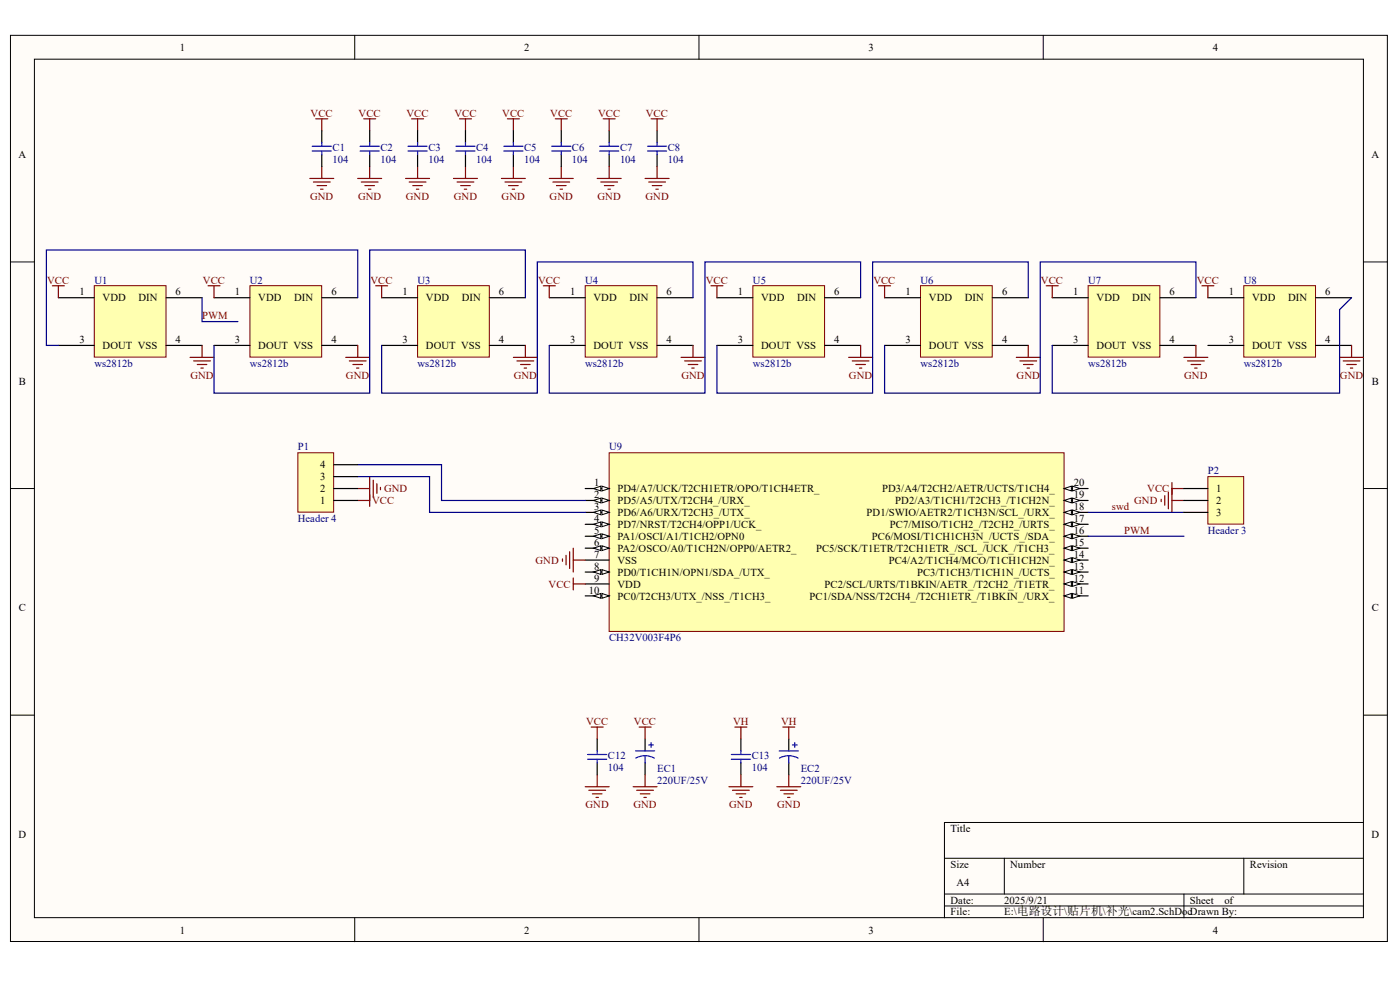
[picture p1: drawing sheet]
<svg xmlns="http://www.w3.org/2000/svg" width="288mm" height="202mm" viewBox="0 0 288 202" stroke-linecap="round" stroke-linejoin="round" font-family="sans-serif">
<g fill="#fffcf8" stroke="#000" stroke-width=".21">
<path d="M2.2 7.3h283.1v186.1h-283.1z"/>
<path d="M7.1 12.2h273.2v176.3h-273.2z"/>
</g>
<g fill="none" stroke="#000" stroke-width=".21">
<path d="M72.9 7.3v4.9M143.7 7.3v4.9M214.5 7.3v4.9M2.2 53.8h4.9M280.4 53.8h4.9M2.2 100.4h4.9M280.4 100.4h4.9M2.2 146.9h4.9M280.4 146.9h4.9M194.2 176.3h86.2M206.5 176.3v7.4M255.7 176.3v7.4"/>
<path d="M280.4 169h-86.2v19.6M72.9 188.6v4.9M143.7 188.6v4.9M194.2 183.7h86.2M194.2 186.1h86.2M214.5 188.6v4.9M243.4 183.7v4.9"/>
</g>
<path d="M125.3 93h93.5v36.7h-93.5z" fill="#ffffb0" stroke="#800000" stroke-width=".21"/>
<path d="M218.8 102.8h4.9" fill="none" stroke="#000" stroke-width=".25"/>
<g fill="#fffcf8" stroke="#000" stroke-width=".21">
<path d="M218.8 102.8l1.5-.5v1z"/>
<path d="M220.5 102.3l1.5 .5-1.5 .5z"/>
</g>
<path d="M218.8 100.4h4.9" fill="none" stroke="#000" stroke-width=".25"/>
<g fill="#fffcf8" stroke="#000" stroke-width=".21">
<path d="M218.8 100.4l1.5-.5v1z"/>
<path d="M220.5 99.9l1.5 .5-1.5 .5z"/>
</g>
<path d="M120.3 100.4h5" fill="none" stroke="#000" stroke-width=".25"/>
<g fill="#fffcf8" stroke="#000" stroke-width=".21">
<path d="M123.8 99.9l1.5 .5-1.5 .5z"/>
<path d="M122.1 100.4l1.4-.5v1z"/>
</g>
<path d="M218.8 105.3h4.9" fill="none" stroke="#000" stroke-width=".25"/>
<g fill="#fffcf8" stroke="#000" stroke-width=".21">
<path d="M218.8 105.3l1.5-.5v1z"/>
<path d="M220.5 104.8l1.5 .5-1.5 .5z"/>
</g>
<path d="M218.8 115.1h4.9" fill="none" stroke="#000" stroke-width=".25"/>
<g fill="#fffcf8" stroke="#000" stroke-width=".21">
<path d="M218.8 115.1l1.5-.5v1z"/>
<path d="M220.5 114.6l1.5 .5-1.5 .5z"/>
</g>
<path d="M120.3 102.8h5" fill="none" stroke="#000" stroke-width=".25"/>
<g fill="#fffcf8" stroke="#000" stroke-width=".21">
<path d="M123.8 102.3l1.5 .5-1.5 .5z"/>
<path d="M122.1 102.8l1.4-.5v1z"/>
</g>
<path d="M120.3 105.3h5" fill="none" stroke="#000" stroke-width=".25"/>
<g fill="#fffcf8" stroke="#000" stroke-width=".21">
<path d="M123.8 104.8l1.5 .5-1.5 .5z"/>
<path d="M122.1 105.3l1.4-.5v1z"/>
</g>
<path d="M120.3 107.7h5" fill="none" stroke="#000" stroke-width=".25"/>
<g fill="#fffcf8" stroke="#000" stroke-width=".21">
<path d="M123.8 107.2l1.5 .5-1.5 .5z"/>
<path d="M122.1 107.7l1.4-.5v1z"/>
</g>
<path d="M120.3 110.2h5" fill="none" stroke="#000" stroke-width=".25"/>
<g fill="#fffcf8" stroke="#000" stroke-width=".21">
<path d="M123.8 109.7l1.5 .5-1.5 .5z"/>
<path d="M122.1 110.2l1.4-.5v1z"/>
</g>
<path d="M120.3 112.6h5" fill="none" stroke="#000" stroke-width=".25"/>
<g fill="#fffcf8" stroke="#000" stroke-width=".21">
<path d="M123.8 112.1l1.5 .5-1.5 .5z"/>
<path d="M122.1 112.6l1.4-.5v1z"/>
</g>
<path d="M120.3 115.1h5M120.3 117.5h5" fill="none" stroke="#000" stroke-width=".25"/>
<g fill="#fffcf8" stroke="#000" stroke-width=".21">
<path d="M123.8 117l1.5 .5-1.5 .5z"/>
<path d="M122.1 117.5l1.4-.5v1z"/>
</g>
<path d="M120.3 120h5M120.3 122.4h5" fill="none" stroke="#000" stroke-width=".25"/>
<g fill="#fffcf8" stroke="#000" stroke-width=".21">
<path d="M123.8 121.9l1.5 .5-1.5 .5z"/>
<path d="M122.1 122.4l1.4-.5v1z"/>
</g>
<path d="M218.8 122.4h4.9" fill="none" stroke="#000" stroke-width=".25"/>
<g fill="#fffcf8" stroke="#000" stroke-width=".21">
<path d="M218.8 122.4l1.5-.5v1z"/>
<path d="M220.5 121.9l1.5 .5-1.5 .5z"/>
</g>
<path d="M218.8 120h4.9" fill="none" stroke="#000" stroke-width=".25"/>
<g fill="#fffcf8" stroke="#000" stroke-width=".21">
<path d="M218.8 120l1.5-.5v1z"/>
<path d="M220.5 119.5l1.5 .5-1.5 .5z"/>
</g>
<path d="M218.8 117.5h4.9" fill="none" stroke="#000" stroke-width=".25"/>
<g fill="#fffcf8" stroke="#000" stroke-width=".21">
<path d="M218.8 117.5l1.5-.5v1z"/>
<path d="M220.5 117l1.5 .5-1.5 .5z"/>
</g>
<path d="M218.8 112.6h4.9" fill="none" stroke="#000" stroke-width=".25"/>
<g fill="#fffcf8" stroke="#000" stroke-width=".21">
<path d="M218.8 112.6l1.5-.5v1z"/>
<path d="M220.5 112.1l1.5 .5-1.5 .5z"/>
</g>
<path d="M218.8 110.2h4.9" fill="none" stroke="#000" stroke-width=".25"/>
<g fill="#fffcf8" stroke="#000" stroke-width=".21">
<path d="M218.8 110.2l1.5-.5v1z"/>
<path d="M220.5 109.7l1.5 .5-1.5 .5z"/>
</g>
<path d="M218.8 107.7h4.9" fill="none" stroke="#000" stroke-width=".25"/>
<g fill="#fffcf8" stroke="#000" stroke-width=".21">
<path d="M218.8 107.7l1.5-.5v1z"/>
<path d="M220.5 107.2l1.5 .5-1.5 .5z"/>
</g>
<g fill="none" stroke="#800000" stroke-width=".25">
<path d="M63.7 36.7h4.9M64.4 37.4h3.5M64.9 24.4h2.5M65.2 38.1h2M65.9 38.9h.5M66.2 24.4v2.5M66.2 34.2v2.5M73.6 36.7h4.9M74.3 37.4h3.4M74.8 24.4h2.4M75 38.1h2M75.8 38.9h.5"/>
<path d="M76 24.4v2.5M76 34.2v2.5M83.4 36.7h4.9M84.1 37.4h3.5M84.6 24.4h2.5M84.9 38.1h1.9M85.6 38.9h.5M85.9 24.4v2.5M85.9 34.2v2.5M93.2 36.7h5M94 37.4h3.4M94.5 24.4h2.4"/>
<path d="M94.7 38.1h2M95.5 38.9h.5M95.7 24.4v2.5M95.7 34.2v2.5M103.1 36.7h4.9M103.8 37.4h3.5M104.3 24.4h2.5M104.6 38.1h1.9M105.3 38.9h.5M105.6 24.4v2.5M105.6 34.2v2.5M112.9 36.7h5"/>
<path d="M113.7 37.4h3.4M114.2 24.4h2.4M114.4 38.1h2M115.2 38.9h.5M115.4 24.4v2.5M115.4 34.2v2.5M122.8 36.7h4.9M123.5 37.4h3.5M124 24.4h2.5M124.3 38.1h1.9M125 38.9h.5M125.3 24.4v2.5"/>
<path d="M125.3 34.2v2.5M132.6 36.7h5M133.4 37.4h3.4M133.9 24.4h2.4M134.1 38.1h2M134.9 38.9h.5M135.1 24.4v2.5M135.1 34.2v2.5M76 97.9v4.9M76.8 98.6v3.5M77.5 99.4v1.9M241 99.1v6.2"/>
<path d="M73.6 100.4h2.4M78.2 100.1v.5M115.7 114.8v.5M116.4 114.1v1.9M117.1 113.3v3.5M117.9 112.6v4.9M117.9 118.7v2.5M117.9 120h2.4M117.9 115.1h2.4M238.8 102.6v.5M239.5 101.8v2M240.2 101.1v3.4"/>
<path d="M241 102.8h2.4M241 100.4h2.4M121.6 149.4h2.4M122.8 149.4v2.4"/>
</g>
<path d="M73.6 95.5h17.2v7.3h29.5M73.6 97.9h14.7v7.4h32M223.7 110.2h19.7M223.7 105.3h19.7" fill="none" stroke="#000080" stroke-width=".25"/>
<g fill="none" stroke="#000" stroke-width=".25">
<path d="M66.2 26.9v2.4M66.2 31.8v2.4M76 26.9v2.4M76 31.8v2.4M85.9 26.9v2.4M85.9 31.8v2.4M95.7 26.9v2.4M95.7 31.8v2.4M105.6 26.9v2.4M105.6 31.8v2.4M115.4 26.9v2.4M115.4 31.8v2.4"/>
<path d="M125.3 26.9v2.4M125.3 31.8v2.4M135.1 26.9v2.4M135.1 31.8v2.4"/>
</g>
<g fill="none" stroke="#00f" stroke-width=".25">
<path d="M64.2 31h3.9M64.2 30h3.9M66.2 29.3v.7M66.2 31v.8M74 31h4M74 30h4M76 29.3v.7M76 31v.8M83.9 31h3.9M83.9 30h3.9M85.9 29.3v.7M85.9 31v.8"/>
<path d="M93.7 31h4M93.7 30h4M95.7 29.3v.7M95.7 31v.8M103.6 31h3.9M103.6 30h3.9M105.6 29.3v.7M105.6 31v.8M113.4 31h4M113.4 30h4M115.4 29.3v.7M115.4 31v.8"/>
<path d="M123.3 31h3.9M123.3 30h3.9M125.3 29.3v.7M125.3 31v.8M133.1 31h4M133.1 30h4M135.1 29.3v.7M135.1 31v.8"/>
</g>
<path d="M19.4 58.7h14.7v14.7h-14.7z" fill="#ffffb0" stroke="#800000" stroke-width=".21"/>
<path d="M12 61.2h7.4M12 71h7.4M34.2 61.2h7.3M34.2 71h7.3" fill="none" stroke="#000" stroke-width=".25"/>
<path d="M51.4 58.7h14.7v14.7h-14.7z" fill="#ffffb0" stroke="#800000" stroke-width=".21"/>
<path d="M44 61.2h7.4M44 71h7.4M66.2 61.2h7.4M66.2 71h7.4" fill="none" stroke="#000" stroke-width=".25"/>
<path d="M85.9 58.7h14.7v14.7h-14.7z" fill="#ffffb0" stroke="#800000" stroke-width=".21"/>
<path d="M78.5 61.2h7.4M78.5 71h7.4M100.6 61.2h7.4M100.6 71h7.4" fill="none" stroke="#000" stroke-width=".25"/>
<path d="M223.7 58.7h14.8v14.7h-14.8z" fill="#ffffb0" stroke="#800000" stroke-width=".21"/>
<path d="M216.4 61.2h7.3M216.4 71h7.3M238.5 61.2h7.4M238.5 71h7.4" fill="none" stroke="#000" stroke-width=".25"/>
<path d="M120.3 58.7h14.8v14.7h-14.8z" fill="#ffffb0" stroke="#800000" stroke-width=".21"/>
<path d="M112.9 61.2h7.4M112.9 71h7.4M135.1 61.2h7.4M135.1 71h7.4" fill="none" stroke="#000" stroke-width=".25"/>
<path d="M154.8 58.7h14.8v14.7h-14.8z" fill="#ffffb0" stroke="#800000" stroke-width=".21"/>
<path d="M147.4 61.2h7.4M147.4 71h7.4M169.6 61.2h7.4M169.6 71h7.4" fill="none" stroke="#000" stroke-width=".25"/>
<path d="M189.3 58.7h14.7v14.7h-14.7z" fill="#ffffb0" stroke="#800000" stroke-width=".21"/>
<path d="M181.9 61.2h7.4M181.9 71h7.4M204 61.2h7.4M204 71h7.4" fill="none" stroke="#000" stroke-width=".25"/>
<path d="M255.7 58.7h14.8v14.7h-14.8z" fill="#ffffb0" stroke="#800000" stroke-width=".21"/>
<path d="M248.4 61.2h7.3M248.4 71h7.3M270.5 61.2h7.4M270.5 71h7.4M122.8 151.8v2.5M122.8 156.7v2.5M132.6 151.8v2.5M132.6 156.7v2.5M152.3 151.8v2.5M152.3 156.7v2.5M162.2 151.8v2.5M162.2 156.7v2.5" fill="none" stroke="#000" stroke-width=".25"/>
<g fill="none" stroke="#800000" stroke-width=".25">
<path d="M10.8 58.7h2.4M12 58.7v2.5M42.8 58.7h2.4M44 58.7v2.5M77.2 58.7h2.5M78.5 58.7v2.5M111.7 58.7h2.5M112.9 58.7v2.5M146.2 58.7h2.4M147.4 58.7v2.5M180.7 58.7h2.4M181.9 58.7v2.5"/>
<path d="M215.1 58.7h2.5M216.4 58.7v2.5M247.1 58.7h2.5M248.4 58.7v2.5M39.1 73.4h4.9M39.8 74.1h3.5M40.6 74.9h1.9M41.3 75.6h.5M41.5 71v2.4M71.1 73.4h4.9M71.8 74.1h3.5M72.6 74.9h1.9"/>
<path d="M73.3 75.6h.5M73.6 71v2.4M105.6 73.4h4.9M106.3 74.1h3.4M107 74.9h2M107.8 75.6h.5M108 71v2.4M140 73.4h5M140.8 74.1h3.4M141.5 74.9h2M142.2 75.6h.5M142.5 71v2.4"/>
<path d="M174.5 73.4h4.9M175.2 74.1h3.5M176 74.9h1.9M176.7 75.6h.5M177 71v2.4M209 73.4h4.9M209.7 74.1h3.5M210.4 74.9h2M211.2 75.6h.5M211.4 71v2.4M243.4 73.4h5M244.2 74.1h3.4"/>
<path d="M244.9 74.9h2M245.7 75.6h.4M245.9 71v2.4M275.4 73.4h5M276.2 74.1h3.4M276.9 74.9h2M277.7 75.6h.5M277.9 71v2.4M73.6 102.8h2.4M76 101.6v2.4M122.8 159.2v2.4M131.4 149.4h2.5"/>
<path d="M132.6 149.4v2.4M132.6 159.2v2.4M151.1 149.4h2.5M152.3 149.4v2.4M152.3 159.2v2.4M161 149.4h2.4M162.2 149.4v2.4M162.2 159.2v2.4M120.3 161.6h5M121.1 162.3h3.4M121.8 163.1h2M122.5 163.8h.5"/>
<path d="M130.2 161.6h4.9M130.9 162.3h3.5M131.7 163.1h1.9M132.4 163.8h.5M149.9 161.6h4.9M150.6 162.3h3.5M151.4 163.1h1.9M152.1 163.8h.5M159.7 161.6h5M160.5 162.3h3.4M161.2 163.1h2M161.9 163.8h.5"/>
</g>
<path d="M41.5 61.2v4.9h7.4M73.6 61.2v-9.8h-64.1v19.6h2.5M108 61.2v-9.8h-32v29.4h-32v-9.8M142.5 61.2v-7.4h-32v27h-32v-9.8M177 61.2v-7.4h-32v27h-32.1v-9.8M211.4 61.2v-7.4h-32v27h-32v-9.8M245.9 61.2v-7.4h-32v27h-32v-9.8M277.9 61.2l-2.5 2.4v17.2h-59v-9.8" fill="none" stroke="#000080" stroke-width=".25"/>
<g fill="none" stroke="#00f" stroke-width=".25">
<path d="M120.8 156h4M120.8 155h4M122.8 154.3v.7M122.8 156v.7M130.7 154.3h3.9M132.6 155.2l1.2 .2 .8 .3M132.6 155.2l-1.1 .2-.8 .3M132.6 155.2v1.5M133.4 153h1M133.9 152.5v1M150.4 156h3.9M150.4 155h3.9"/>
<path d="M152.3 154.3v.7M152.3 156v.7M160.2 154.3h4M162.2 155.2l1.2 .2 .7 .3M162.2 155.2l-1.2 .2-.7 .3M162.2 155.2v1.5M162.9 153h1M163.4 152.5v1"/>
</g>
<path d="M248.4 97.9h7.3v9.8h-7.3z" fill="#ffffb0" stroke="#800000" stroke-width=".21"/>
<path d="M243.4 100.4h5M243.4 102.8h5M243.4 105.3h5" fill="none" stroke="#000" stroke-width=".25"/>
<path d="M61.2 93h7.4v12.2h-7.4z" fill="#ffffb0" stroke="#800000" stroke-width=".21"/>
<path d="M68.6 97.9h5M68.6 95.5h5M68.6 102.8h5M68.6 100.4h5" fill="none" stroke="#000" stroke-width=".25"/>
<g font-size="2.2">
<text x="37" y="10.4">1</text>
<text x="107.8" y="10.4">2</text>
<text x="178.6" y="10.4">3</text>
<text x="249.4" y="10.4">4</text>
<text x="3.8" y="32.5">A</text>
<text x="282" y="32.5">A</text>
<text x="16.3" y="60.7">1</text>
<text x="21.1" y="61.9">VDD</text>
<text x="28.5" y="61.9">DIN</text>
<text x="36.1" y="60.7">6</text>
<text x="48.3" y="60.7">1</text>
<text x="53.1" y="61.9">VDD</text>
<text x="60.5" y="61.9">DIN</text>
<text x="68.1" y="60.7">6</text>
<text x="82.8" y="60.7">1</text>
<text x="87.6" y="61.9">VDD</text>
<text x="95" y="61.9">DIN</text>
<text x="102.6" y="60.7">6</text>
<text x="117.2" y="60.7">1</text>
<text x="122" y="61.9">VDD</text>
<text x="129.4" y="61.9">DIN</text>
<text x="137.1" y="60.7">6</text>
<text x="151.7" y="60.7">1</text>
<text x="156.5" y="61.9">VDD</text>
<text x="163.9" y="61.9">DIN</text>
<text x="171.5" y="60.7">6</text>
<text x="186.2" y="60.7">1</text>
<text x="191" y="61.9">VDD</text>
<text x="198.4" y="61.9">DIN</text>
<text x="206" y="60.7">6</text>
<text x="220.7" y="60.7">1</text>
<text x="225.5" y="61.9">VDD</text>
<text x="232.8" y="61.9">DIN</text>
<text x="240.5" y="60.7">6</text>
<text x="252.6" y="60.7">1</text>
<text x="257.5" y="61.9">VDD</text>
<text x="264.8" y="61.9">DIN</text>
<text x="272.5" y="60.7">6</text>
<text x="16.3" y="70.5">3</text>
<text x="21.1" y="71.7">DOUT VSS</text>
<text x="36.1" y="70.5">4</text>
<text x="48.3" y="70.5">3</text>
<text x="53.1" y="71.7">DOUT VSS</text>
<text x="68.1" y="70.5">4</text>
<text x="82.8" y="70.5">3</text>
<text x="87.6" y="71.7">DOUT VSS</text>
<text x="102.6" y="70.5">4</text>
<text x="117.2" y="70.5">3</text>
<text x="122" y="71.7">DOUT VSS</text>
<text x="137.1" y="70.5">4</text>
<text x="151.7" y="70.5">3</text>
<text x="156.5" y="71.7">DOUT VSS</text>
<text x="171.5" y="70.5">4</text>
<text x="186.2" y="70.5">3</text>
<text x="191" y="71.7">DOUT VSS</text>
<text x="206" y="70.5">4</text>
<text x="220.7" y="70.5">3</text>
<text x="225.5" y="71.7">DOUT VSS</text>
<text x="240.5" y="70.5">4</text>
<text x="252.6" y="70.5">3</text>
<text x="257.5" y="71.7">DOUT VSS</text>
<text x="272.5" y="70.5">4</text>
<text x="3.9" y="79.1">B</text>
<text x="282.1" y="79.1">B</text>
<text x="65.8" y="101.1">2</text>
<text x="65.8" y="98.7">3</text>
<text x="65.8" y="96.2">4</text>
<text x="122.2" y="99.9">1</text>
<text x="127" y="101.1">PD4/A7/UCK/T2CH1ETR/OPO/T1CH4ETR_</text>
<text x="181.4" y="101.1">PD3/A4/T2CH2/AETR/UCTS/T1CH4_</text>
<text x="220.8" y="99.9">20</text>
<text x="250.1" y="101.1">1</text>
<text x="65.8" y="103.6">1</text>
<text x="122.2" y="102.3">2</text>
<text x="122.2" y="104.8">3</text>
<text x="122.2" y="107.2">4</text>
<text x="127" y="103.6">PD5/A5/UTX/T2CH4_/URX_</text>
<text x="127" y="106">PD6/A6/URX/T2CH3_/UTX_</text>
<text x="178.2" y="106">PD1/SWIO/AETR2/T1CH3N/SCL_/URX_</text>
<text x="184.1" y="103.6">PD2/A3/T1CH1/T2CH3_/T1CH2N_</text>
<text x="220.8" y="102.3">19</text>
<text x="220.8" y="104.8">18</text>
<text x="220.8" y="107.2">17</text>
<text x="250.1" y="103.6">2</text>
<text x="250.1" y="106">3</text>
<text x="122.2" y="109.7">5</text>
<text x="122.2" y="112.1">6</text>
<text x="127" y="108.4">PD7/NRST/T2CH4/OPP1/UCK_</text>
<text x="127" y="110.9">PA1/OSCI/A1/T1CH2/OPN0</text>
<text x="127" y="113.4">PA2/OSCO/A0/T1CH2N/OPP0/AETR2_</text>
<text x="167.8" y="113.4">PC5/SCK/T1ETR/T2CH1ETR_/SCL_/UCK_/T1CH3_</text>
<text x="179.3" y="110.9">PC6/MOSI/T1CH1CH3N_/UCTS_/SDA_</text>
<text x="183" y="108.4">PC7/MISO/T1CH2_/T2CH2_/URTS_</text>
<text x="220.8" y="112.1">15</text>
<text x="220.8" y="109.7">16</text>
<text x="122.2" y="114.6">7</text>
<text x="122.2" y="117">8</text>
<text x="122.2" y="119.5">9</text>
<text x="127" y="115.8">VSS</text>
<text x="127" y="118.3">PD0/T1CH1N/OPN1/SDA_/UTX_</text>
<text x="182.7" y="115.8">PC4/A2/T1CH4/MCO/T1CH1CH2N_</text>
<text x="188.6" y="118.3">PC3/T1CH3/T1CH1N_/UCTS_</text>
<text x="220.8" y="114.6">14</text>
<text x="220.8" y="119.5">12</text>
<text x="220.8" y="117">13</text>
<text x="3.9" y="125.6">C</text>
<text x="121.1" y="121.9">10</text>
<text x="127" y="120.7">VDD</text>
<text x="127" y="123.2">PC0/T2CH3/UTX_/NSS_/T1CH3_</text>
<text x="166.5" y="123.2">PC1/SDA/NSS/T2CH4_/T2CH1ETR_/T1BKIN_/URX_</text>
<text x="169.5" y="120.7">PC2/SCL/URTS/T1BKIN/AETR_/T2CH2_/T1ETR_</text>
<text x="220.8" y="121.9">11</text>
<text x="282.1" y="125.6">C</text>
<text x="3.8" y="172.2">D</text>
<text x="195.4" y="171">Title</text>
<text x="282" y="172.2">D</text>
<text x="195.4" y="178.3">Size</text>
<text x="207.7" y="178.3">Number</text>
<text x="257" y="178.3">Revision</text>
<text x="195.4" y="185.6">Date:</text>
<text x="196.7" y="182">A4</text>
<text x="206.5" y="185.6">2025/9/21</text>
<text x="244.7" y="185.6">Sheet</text>
<text x="251.7" y="185.6">of</text>
<text x="37" y="191.8">1</text>
<text x="107.8" y="191.8">2</text>
<text x="178.6" y="191.8">3</text>
<text x="195.4" y="188.1">File:</text>
<text x="206.5" y="188.1">E:\电路设计\贴片机\补光\cam2.SchDocDrawn By:</text>
<text x="249.4" y="191.8">4</text>
</g>
<g font-size="2.2" fill="#800000">
<text x="63.9" y="23.9">VCC</text>
<text x="73.7" y="23.9">VCC</text>
<text x="83.6" y="23.9">VCC</text>
<text x="93.4" y="23.9">VCC</text>
<text x="103.3" y="23.9">VCC</text>
<text x="113.1" y="23.9">VCC</text>
<text x="123" y="23.9">VCC</text>
<text x="132.8" y="23.9">VCC</text>
<text x="63.7" y="41.1">GND</text>
<text x="73.6" y="41.1">GND</text>
<text x="83.4" y="41.1">GND</text>
<text x="93.3" y="41.1">GND</text>
<text x="103.1" y="41.1">GND</text>
<text x="113" y="41.1">GND</text>
<text x="122.8" y="41.1">GND</text>
<text x="132.7" y="41.1">GND</text>
<text x="9.7" y="58.2">VCC</text>
<text x="41.7" y="58.2">VCC</text>
<text x="76.2" y="58.2">VCC</text>
<text x="110.7" y="58.2">VCC</text>
<text x="145.1" y="58.2">VCC</text>
<text x="179.6" y="58.2">VCC</text>
<text x="214" y="58.2">VCC</text>
<text x="246.1" y="58.2">VCC</text>
<text x="41.6" y="65.6">PWM</text>
<text x="39.1" y="77.8">GND</text>
<text x="71.1" y="77.8">GND</text>
<text x="105.6" y="77.8">GND</text>
<text x="140.1" y="77.8">GND</text>
<text x="174.6" y="77.8">GND</text>
<text x="209" y="77.8">GND</text>
<text x="243.5" y="77.8">GND</text>
<text x="275.5" y="77.8">GND</text>
<text x="79" y="101.1">GND</text>
<text x="235.9" y="101.1">VCC</text>
<text x="76.5" y="103.6">VCC</text>
<text x="228.6" y="104.8">swd</text>
<text x="233.2" y="103.6">GND</text>
<text x="231.1" y="109.7">PWM</text>
<text x="110.1" y="115.8">GND</text>
<text x="112.8" y="120.7">VCC</text>
<text x="120.5" y="148.9">VCC</text>
<text x="130.4" y="148.9">VCC</text>
<text x="150.7" y="148.9">VH</text>
<text x="160.6" y="148.9">VH</text>
<text x="120.4" y="166">GND</text>
<text x="130.2" y="166">GND</text>
<text x="149.9" y="166">GND</text>
<text x="159.8" y="166">GND</text>
</g>
<g font-size="2.2" fill="#000080">
<text x="68.4" y="31">C1</text>
<text x="68.4" y="33.5">104</text>
<text x="78.2" y="31">C2</text>
<text x="78.2" y="33.5">104</text>
<text x="88.1" y="31">C3</text>
<text x="88.1" y="33.5">104</text>
<text x="97.9" y="31">C4</text>
<text x="97.9" y="33.5">104</text>
<text x="107.8" y="31">C5</text>
<text x="107.8" y="33.5">104</text>
<text x="117.6" y="31">C6</text>
<text x="117.6" y="33.5">104</text>
<text x="127.5" y="31">C7</text>
<text x="127.5" y="33.5">104</text>
<text x="137.3" y="31">C8</text>
<text x="137.3" y="33.5">104</text>
<text x="19.4" y="58.2">U1</text>
<text x="51.4" y="58.2">U2</text>
<text x="85.8" y="58.2">U3</text>
<text x="120.3" y="58.2">U4</text>
<text x="154.8" y="58.2">U5</text>
<text x="189.3" y="58.2">U6</text>
<text x="223.8" y="58.2">U7</text>
<text x="255.7" y="58.2">U8</text>
<text x="19.4" y="75.4">ws2812b</text>
<text x="51.4" y="75.4">ws2812b</text>
<text x="85.8" y="75.4">ws2812b</text>
<text x="120.3" y="75.4">ws2812b</text>
<text x="154.8" y="75.4">ws2812b</text>
<text x="189.3" y="75.4">ws2812b</text>
<text x="223.8" y="75.4">ws2812b</text>
<text x="255.7" y="75.4">ws2812b</text>
<text x="61.3" y="92.5">P1</text>
<text x="125.2" y="92.5">U9</text>
<text x="248.3" y="97.4">P2</text>
<text x="61.3" y="107.2">Header 4</text>
<text x="248.3" y="109.7">Header 3</text>
<text x="125.2" y="131.7">CH32V003F4P6</text>
<text x="125" y="156">C12</text>
<text x="154.6" y="156">C13</text>
<text x="125" y="158.4">104</text>
<text x="135.1" y="158.7">EC1</text>
<text x="135.1" y="161.1">220UF/25V</text>
<text x="154.6" y="158.4">104</text>
<text x="164.6" y="158.7">EC2</text>
<text x="164.6" y="161.1">220UF/25V</text>
</g>
</svg>
